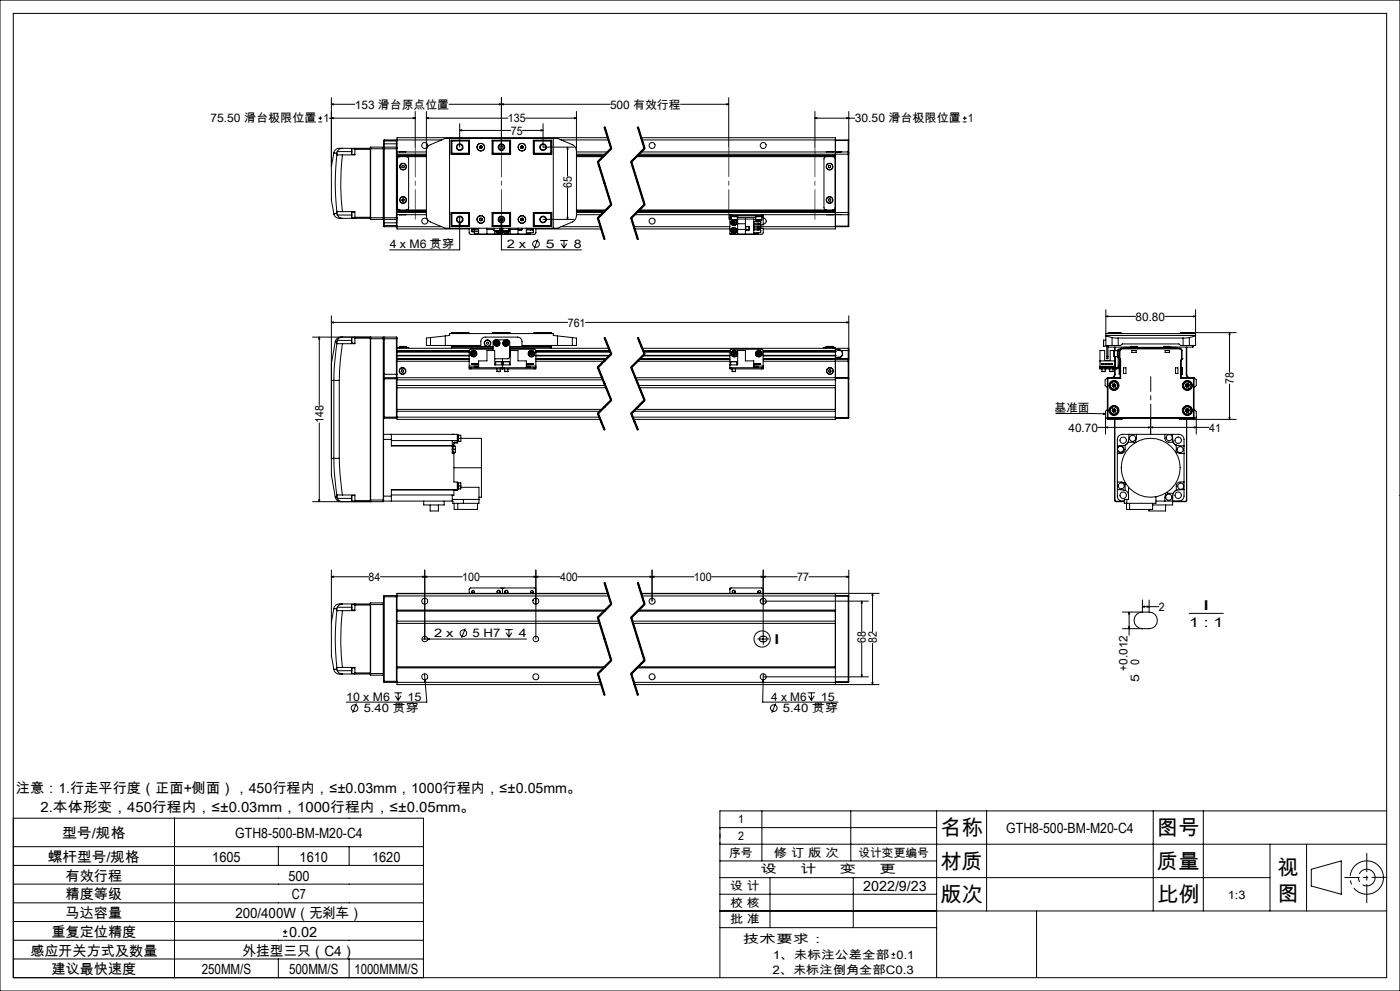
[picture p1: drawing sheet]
<svg xmlns="http://www.w3.org/2000/svg" width="420mm" height="297mm" viewBox="0 0 420 297" stroke-linecap="round" stroke-linejoin="round" font-family="sans-serif">
<g fill="none" stroke="#000" stroke-width=".3">
<path d="M0 0h420v297h-420zM4 4h412v289h-412zM95.5 36.5h1.2M95.5 35.4h1.2M96.1 34.9v1.1M98.8 35.4h25.8M99.4 35.4l.6-.1v.3zM99.4 31.3l.6-.2v.3zM99.4 29.3v20.6M99.4 31.3h7M124 35.3l.6 .1-.6 .2zM124.6 33.4v10.7"/>
<path d="M127.9 35.4l.6-.1v.3zM127.9 33.4l.1 31.6 .2 .8 1 .7 4.4 1.9h33.7l4.4-1.9 .6-.4 .6-1.4v-31.3M127.9 35.4h24.5M134.7 31.3h48.3M137.9 39.1l.6-.2v.3zM137.9 37.1v7M137.9 39.1h15.3M149.8 31.1l.6 .2-.6 .1zM150.4 31.3l.6-.2v.3zM150.4 29.3v14.8M156.8 39.1h6.1M157.7 35.4h15.2"/>
<path d="M162.3 38.9l.6 .2-.6 .1zM162.9 37.1v7h9.4M172.3 35.3l.6 .1-.6 .2zM181.2 38.1l2 6.5M181.4 38.1l2 6.4-4 4 4 12.8-4 4 2 6.5M181.5 38l1 3.2M191.2 38.1l2 6.5M191.4 38.1l2 6.4-4 4 4 12.8-4 4 2 6.5M191.5 38l2 6.4M204.2 31.3h14.4M218 31.1l.6 .2-.6 .1zM218.6 29.3v14.8"/>
<path d="M244.5 35.4l.6-.1v.3zM244.5 35.4h11.9M244.5 33.4v10.7M254 35.3l.6 .1-.6 .2zM254.6 33.4v12.3M288.9 36.5h1.1M288.9 35.4h1.1M289.4 34.9v1.1M99.4 49.9v10l.8 4.2M100.2 45.8h.1M100.2 45.8l.9 .1M100.2 45.8l-.8 4.1"/>
<path d="M101.1 46.4a75 75 0 0 0 0 17.1M101.1 46.4h1.6M101.1 45.9v.5M101.2 45.4l-.1 .5M101.2 45.4h4.3M102.7 44.4h-.3a1.84 1.84 0 0 0-2.2 1.4M102.7 46.4a73.4 73.4 0 0 0 0 17M102.7 44.4a1.66 1.66 0 0 0-1.5 1M102.7 44.4h8.4M105.5 45.4l.1 .9M105.6 44.6l-.1 .8M105.6 44.6v1.7"/>
<path d="M105.6 44.6h.9M105.6 46.3h.9M106.5 44.4v.4M106.5 44.8v1.6h-3.8M106.5 44.8h4.6M111.1 44.8v20.3M111.1 44.6h8M111.2 44.1l-.1 .7M111.2 44.1v21.7M111.2 44.1h3.8M115 44.1v21.7M115 44.1l.1 .1"/>
<path d="M115.1 44.2v21.5M115.1 43.1v1.1M115.1 42.3h4M115.1 43.1h4M115.3 44.1v21.7M115.3 41.9v2.2M115.3 44.1h3.6M115.3 41.9l-.2 1.2M115.3 41.9h3.6M115.3 44.1l-.2 .2M118.9 44.1v21.7M118.9 41.9v2.2"/>
<path d="M118.9 44.1l.2 .2M118.9 41.9l.2 .2M119.1 44.3v.3M119.1 44.6v20.7M119.1 47h8.8M119.1 45.5h8.8M119.1 46.6h8.8M119.1 41.9h13.4M119.1 46.2h8.8M119.8 45.5h.1M119.8 45.5h1.9M119.9 47l-.4 .1-.3 .5v14.7l.1 .3 .6 .3"/>
<path d="M120.6 49.7l.4-.1 .3 .2-.1 .4-.3 .1-.4-.2zM120.7 59.7l.3-.2 .3 .3-.1 .4-.4 .1-.3-.3zM121.7 45.5h.1M121.9 47l.5 .1 .2 .5v14.7l-.1 .3-.6 .3M127.9 45.2l.3-1.1 .6-.6 4.8-2h33.7l4.7 2 .6 .6 .3 1.1M134.9 41.5v26.9M135.3 45.5h.1M135.3 42h5.6v4.2h-5.6zM135.4 42.3v3.9M135.4 42.3h5.2M135.6 42.1v4M135.6 42.1h5.3"/>
<path d="M135.6 42.1l-.2 .2M135.6 46.1h5.3M140.6 42.3l.2-.2v4l-.2-.2M140.6 45.9h-5.2l.2 .2M140.6 42.3v3.6M143.9 43.9v.4M143.9 44.3l.4 .2M144.3 43.7l.3 .2M144.3 43.7l-.4 .2M144.6 44.3l-.3 .2M144.6 43.9v.4M147.6 42h5.6v4.2h-5.6z"/>
<path d="M147.6 42.1h5.6M147.6 46.1h5.6M147.9 42.3v3.6M147.9 42.3l-.2-.2v4l.2-.2M147.9 42.3h5M147.9 45.9h5M152.9 42.3l.2-.2v4l-.2-.2M152.9 42.3v3.6M156.2 44.3l.4 .2M156.2 43.9v.4M156.6 43.7l.3 .2M156.6 43.7l-.4 .2"/>
<path d="M156.9 44.3l-.3 .2M156.9 43.9v.4M160 42h5.5v4.2h-5.5zM160 42.1h5.2M160 46.1h5.2M160.3 42.3v3.6M160.3 42.3l-.2-.2v4l.2-.2M160.3 42.3h5.1M160.3 45.9h5.1l-.2 .2M165.2 42.1v4M165.2 42.1l.2 .2M165.4 42.3v3.9"/>
<path d="M165.4 45.5h.1M166 41.5v26.9M168.3 41.9h14.2M170.3 44.1v8.7M170.3 56.3v9.5M170.3 44.1l.1 .6h-.3zM172.9 47h8M172.9 45.5h9.4M172.9 46.6h8.3M172.9 46.2h8.7M172.9 46.6h8.4M179.2 48.6l4 12.8"/>
<path d="M179.5 48.4l4 12.9M182.4 41.3h-63.3v3M182.5 41.2l1 3.2zM183.2 44.4l-4 4M183.5 44.6l-4 4M189.2 48.6l4 12.8M189.5 48.4l4 12.9M190.9 47h59.7M191.2 46.6h59.4M191.3 46.6h59.3M191.7 46.2h62.8M192.3 41.3h58.3v4.9"/>
<path d="M192.3 45.5h59.3M192.5 41.9h62M193.2 44.4l-4 4M193.5 44.6l-4 4M247.9 47l-.5 .1-.2 .5v14.7l.2 .5 .5 .1M248 45.5h2M248.6 49.7l.3-.1 .3 .2v.4l-.4 .1-.3-.2zM248.6 59.7l.4-.1 .2 .3-.1 .4h-.4l-.2-.3zM249.9 47l.4 .1 .2 .5v14.7l-.2 .5-.4 .1M250.6 46.2v17.5M250.6 42.1h3.9M251.6 45.6h-1v.6"/>
<path d="M251.6 45.5h.7M251.6 45.5v.1M252.3 45.5l-.7 .1M252.3 45.5h2.2M254.5 46.2h.1M254.5 45.5v.7M254.5 45.5l.1 .2M254.5 41.9l.1 .1-.1 .1M254.5 41.9v.2M254.5 42.1v3.4M254.5 46.2v17.5M254.6 45.7v.5"/>
<path d="M254.6 46.2v17.5M100.2 64.1a2.26 2.26 0 0 0 2.5 1.3M100.2 64.1h.1M101.1 63.5v.5M101.1 64l.1 .4M101.1 64l-.9 .1M101.2 64.4v.1a1.71 1.71 0 0 0 1.5 .9M101.2 64.4h4.3M102.7 63.4l-1.6 .1M102.7 63.4h3.8v1.7M102.7 65.4h8.4M105.5 64.4l.1 .9"/>
<path d="M105.6 63.6l-.1 .8M105.6 63.6v1.7M105.6 63.6h.9M105.6 65.3h.9M106.5 65.1v.3M106.5 65.1h4.6M111.1 65.1v.3M111.1 65.4l.1 .4M111.1 65.3h8M111.2 65.8h3.8M115.1 65.7v1.1M115.1 66.8l.2 1.1"/>
<path d="M115.1 65.7l-.1 .1M115.1 67.5h4M115.1 65.6l.2 .2M115.1 66.8h4M115.3 65.8v2.1M115.3 65.8h3.6M115.3 67.9h3.6M118.9 65.8v2.1M119.1 65.3v.3M119.1 65.6v3h21.7M119.1 62.9h8.8M119.1 63.2h8.8"/>
<path d="M119.1 64.3h8.8M119.1 67.9h13.4M119.1 63.7h8.8M119.1 63.3h8.8M119.1 65.6l-.2 .2M119.1 67.8l-.2 .1M119.8 64.3h.1M119.8 64.4h1.9M121.7 64.4h.1M135.3 64.3h.1M135.3 63.7h5.6v4.2h-5.6zM135.4 63.7v3.9"/>
<path d="M135.4 67.6h5.2M135.4 67.6l.2 .2M135.6 63.8v4M135.6 67.8h5.3M135.6 63.8l-.2 .1h5.2M135.6 63.8h5.3M137.9 66.6l.2 .6h-.3zM137.9 64.9v10h-21M140.6 63.9l.2-.1v4l-.2-.2M140.6 63.9v3.7M140.8 68.4v1.4l.3 .4h19.2l.4-.3 .1-1.5M141.5 68.4v.2h2.1"/>
<path d="M141.5 68.9v.5h2.1M141.5 68.9h2.1M141.7 69.4h.4M142.3 68.6v.3a.41 .41 0 0 0-.4-.3 .41 .41 0 0 0-.4 .3M142.3 69.4v.7h1.3M143.6 68.4v1.8M143.9 65.6v.4M143.9 66l.4 .1M144.3 65.4l.3 .2M144.3 65.4l-.4 .2M144.6 66l-.3 .1M144.6 65.6v.4"/>
<path d="M146.1 68.4v1.8M146.1 68.8h2.1M147.6 63.7h5.6v4.2h-5.6zM147.6 67.8h5.6M147.6 63.8h5.6M147.9 63.9v3.7M147.9 67.8v.1M147.9 63.9l-.2-.1v4l.2-.2M147.9 67.6h5M147.9 63.9h5M148.2 69.1h.1M148.2 69.1h1.8"/>
<path d="M148.2 68.4v.7M148.4 69.1v1.1M148.6 67.8v.1M148.7 69.1a.88 .88 0 0 0 1.3 .7 .88 .88 0 0 0 .2-1.4 .89 .89 0 0 1-.2 1.5 .89 .89 0 0 1-1.3-.8zM149.2 69.1v.3M149.2 69.4l.5 .2M149.2 69.4l.3-.3 .2 .5M149.7 69.1l.4 .1M150 69.1h.1M150 68.4v.7M150 68.9l.1 .3M150 65.9h.3z"/>
<path d="M150 66l.3 .2M150.1 69.2l-.4 .4M150.1 66l.1 .1M150.3 65.9h.1M150.3 65.6h.5M150.3 65.4v.5M150.4 66.6l.2 .6h-.3zM150.4 64.9v10h24M150.5 70.2h-.3M150.7 65.5v.5M150.7 68.4v1.8M150.8 69.1h1.8"/>
<path d="M150.8 68.4v.7M151 70.2h.2M151 69.1l.2 .5zM151.5 69.1v.3M151.5 69.4l.5 .2M151.5 69.4l.4-.3 .1 .5M152 69.1l.4 .2M152.3 67.8v.1M152.4 69.1v.2M152.4 69.3l-.4 .3M152.6 69.1h.1M152.6 68.5a.9 .9 0 0 1-.1 1.3 .9 .9 0 0 1-1.3-.2"/>
<path d="M152.6 68.6a.86 .86 0 0 1-.2 1.2 .86 .86 0 0 1-1.2-.2M152.6 68.4v.7M152.9 63.9l.2-.1v4.1M152.9 63.9v3.7M152.9 67.8v.1M152.9 67.6l.2 .2M153.1 68.4v1.8M153.1 68.8h2.3M155.4 68.4v1.8M155.5 68.4v.5h1.1v-.5M156.2 66l.4 .1M156.2 65.6v.4"/>
<path d="M156.5 68.4v.5M156.6 65.4l.3 .2M156.6 65.4l-.4 .2M156.9 66l-.3 .1M156.9 65.6v.4M157.9 68.4v1.8M157.9 68.9h2.1M159.2 68.6v.3M159.2 69.7v.4h-1.3M159.2 68.9a.41 .41 0 0 1 .4-.3 .41 .41 0 0 1 .4 .3M160 69v.2M160 63.7h5.5v4.2h-5.5z"/>
<path d="M160 68.4v.2h-2.1M160 68.9v.8h-2.1M160 67.8h5.2M160 63.8h5.2M160.3 63.9v3.7M160.3 63.9l-.2-.1v4l.2-.2M160.3 67.6h5.1M160.8 68.6h19.6M161.4 71.7l-1.2 2.8M162.9 65.8h9.4M165.2 63.8v4M165.2 63.8l.2 .1h-5.1"/>
<path d="M165.4 63.7v3.9M165.4 64.3h.1M165.4 67.6l-.2 .2M168.1 72.1h2.2M168.3 73l.9 1.3M168.3 67.9h11.9M169.2 72.1v2.2M170 73l-.8 1.3M170.1 65.2h.3l-.1 .6zM172.9 62.9h8.9M172.9 63.2h8.6M172.9 64.3h7.5"/>
<path d="M172.9 63.7h8.1M172.9 63.3h8.5M179.2 65.4l2 6.4M179.5 65.3l2 6.4M183.2 61.2l-4 4M183.5 61.5l-4 4M189.2 65.4l2 6.4M189.5 65.3l2 6.4M190.1 67.9h28.9M190.4 64.3h28.6M190.4 68.6h28.6M191 63.7h63.5"/>
<path d="M191.4 63.3h59.2M191.5 63.2h59.1M191.8 62.9h58.8M193.2 61.2l-4 4M193.5 61.5l-4 4M219 64.3h.5M219 64.7h.5M219 64.7v.5M219 65.2v5h9.6l.4-.4v-1.4h-.8M219 64.3v.4M219 65.6h.4M219 65.2h.4"/>
<path d="M219.2 70.2h.3M219.3 64.7v.2h2v-.2M219.4 65.9h1.8M219.4 64.9v1M219.5 64.3v.4M219.5 64.3h9M219.5 64.7h9M219.6 66.8l.3 .4M219.7 68.9v.5M219.7 68.9l.9 .4M219.7 65.9l-.5 .9M219.7 69.4l.5 .2"/>
<path d="M219.8 65.9l-.5 .9M219.9 66.3l-.3 .5M219.9 66.3l.5 .9M219.9 67.2h.5M220.1 68.6l-.4 .3M220.1 68.6l.5 .2M220.1 68.6l.1 1M220.3 66.3h-.4M220.3 66.3l.3 .4M220.3 66.3l-.4 .9M220.5 65.9a.88 .88 0 0 1 .1 1.6 .88 .88 0 0 1-1.3-.7M220.6 65.9a.9 .9 0 0 1 0 1.6 .9 .9 0 0 1-1.4-.7"/>
<path d="M220.6 68.8v.5M220.6 68.8l-.9 .6M220.6 69.3l-.4 .3M220.6 66.7l-.2 .5M220.6 66.7l-1 .1M221.2 65.9h.1M221.2 65.6h4.9v4.6M221.2 64.9v1M221.2 65.2h5.5M221.3 65.6v4.6M221.3 67.1h2.3M221.3 68.8h2.3"/>
<path d="M223.6 65.6v4.6M223.7 67.9h1.1v1h-1.1zM224.7 67.9v1M226.1 66.4h2.1v.5h-2.1M226.1 67.2h2.1v.5h-2.1M226.1 68.1h2.1v.5h-2.1M226.1 68.9h2.1v.8h-2.1M226.1 65.7h.6M226.6 64.7v.2h2v-.2M226.7 65.9h1.8M226.7 64.9v1M227.4 68.6v.3a.41 .41 0 0 1 .4-.3 .41 .41 0 0 1 .4 .3"/>
<path d="M227.4 65.9v.5M227.4 67.7v.4M227.4 69.7v.4h-1.3M227.4 67.9h27.1M227.6 66.4h.4M228.2 66.9l-.4 .3-.4-.3v.3M228.2 66.6v.2M228.2 69v.2M228.5 64.3h.5M228.5 64.7h.5M228.5 64.3v.4M228.5 65.9h.1"/>
<path d="M228.5 64.9v1M228.5 65.2h.5M229 65.4a.9 .9 0 0 1 .9 .9 .9 .9 0 0 1-.9 .9M229 64.7v.5M229 64.3v.4M229 65.2v2.2h-.8M229 64.3h22.6M248 64.3h2M250.6 63.7v4.9h-21.6M250.6 63.7v.6h1M250.6 67.8h3.9M251.6 64.3h.7"/>
<path d="M251.6 64.3h.1M252.3 64.3h2.2M254.5 63.7h.1M254.5 63.7v.6M254.5 67.8h.1M254.5 67.8v.1M254.5 64.3v3.5M254.6 63.7v.5M254.6 64.2l-.1 .1M254.6 67.8l-.1 .1M254.6 64.2v3.6M99.4 96.6l.6-.1v.3z"/>
<path d="M99.4 94.6v42.8M99.4 96.6h70.9M135.4 99.9h5.4M135.4 99.9v.1M135.6 99.7h5l.2 .2M135.6 99.7v.3M135.6 99.7l-.2 .2M140.8 99.9v.1M147.7 99.9l.2-.2h5l.2 .2M147.7 99.9h5.4M147.7 99.9v.1M153.1 99.9v.1"/>
<path d="M160.1 99.9h5.3M160.1 99.9v.1M165.2 99.7h-4.9l-.2 .2M165.2 99.7v.3M165.2 99.7l.2 .2M165.4 99.9v.1M175.6 96.6h79M254 96.5l.6 .1-.6 .2zM254.6 94.6v12.9M331.8 100h26.9M331.8 94.8l.6-.1v.3zM331.8 92.8v10.7h1.8"/>
<path d="M331.8 94.8h8.9M332.4 99.9h4M332.4 99.9v.1M332.5 99.7h3.7M332.5 99.7v.3M332.5 99.7l-.1 .2M336.2 99.7v.3M336.2 99.7l.2 .2M336.4 99.9v.1M349.5 94.8h9.2M354 99.9h4M354 99.9v.1"/>
<path d="M354.2 99.7h16.7M354.2 99.7v.3M354.2 99.7l-.2 .2M358 99.9l-.1-.2v.3M358 99.9v.1M358.1 94.7l.6 .1-.6 .2zM358.7 92.8v10.7h-1.9M368.9 99.7l.1 .6h-.3zM368.9 99.7v11.9M93.8 101h21.2M95.8 101l.1 .6h-.3zM95.8 101v20.5"/>
<path d="M100.2 114h1.6M100.2 114v23.4M100.6 102.4l-1.2 6.6v5h.8M100.6 102.4h.5M101.1 102.9l-.8 6.6-.1 4.5M101.1 102.9l1.6 .1M101.1 102.4v.5M101.2 102l.5-.6 1-.4h-.2a1.77 1.77 0 0 0-1.9 1.4M101.2 102l-.1 .4M101.2 102h4.3M101.8 114v23.4M102.7 103l-.6 5.4-.3 5.6"/>
<path d="M105.6 101.2v1.7M105.6 101.2h.9M105.6 102.9h.9M106.5 101v.3M106.5 101.3v1.7h-3.8M106.5 101.3h4.6M111.1 101v.1M111.1 101.1v49.1M111.1 101.1v.4M111.1 101.5h8M111.1 101.5v48.4M115 101v49.4"/>
<path d="M115 101l.1 .1M115.1 101.1v12.2M115.1 113.3v36.6M115.1 113.6h4M115.1 112.2h4M115.3 101v12.2M115.3 101h3.6M115.3 113.2h3.6M115.3 113.2v12.1M115.3 113.2l-.2 .1M115.3 101l-.2 .2M118.9 101v12.2"/>
<path d="M118.9 101l.2 .5M118.9 113.2v12.1M118.9 113.2l.2 .1M119.1 112.2v1M119.1 113.2v12.5h61M119.1 113.2h61.5M119.1 113.8h61.8M119.1 115.5h62.4M119.1 116.2h62.7M119.1 104.4h28.8M119.1 105.4h21.7M119.1 106.6h21.7"/>
<path d="M119.1 105.5h21.7M119.1 106.5h21.7M119.1 105.1h21.7M119.1 107.5h21.7M119.1 107.7h21.7M119.1 105.3h21.7M119.1 108.3h21.7M119.1 101.5v10.7M119.2 104.4v-.3h3.4v.3M119.9 103.9h2M119.9 103.9v.5M120 104.1h1.8"/>
<path d="M120.5 110.9l.4-.1 .2 .3-.1 .4h-.4l-.2-.2zM121.9 103.9v.5M129.2 103.5h15.1v-1.1a1.33 1.33 0 0 1 1.3-1.4h9.7a1.33 1.33 0 0 1 1.3 1.4v1.1h15.1M129.2 101.2l-1.3 .1v2.2h1.3M129.2 101.2l5.7-.7v-.5h31.1v.5l5.7 .7M129.2 101.2v2.3M133.6 100.7v2.8M135.4 103.5v.9M135.6 103.9l-.2 .1h12.5M135.6 103.5v.4M135.6 103.9h12.3M140.8 110.2v.4h.5"/>
<path d="M140.8 110.2h.5M140.8 109.7v.5M140.8 109.7h2.8M141.3 110.6h8.9M141.3 110.2h8.9M141.3 110.2v.4M141.6 106.1l.3 .4M141.7 105.6l-.1 .5M141.7 105.6l.4 .4M142.1 106l-.5 .1M142.1 106l-.2 .5M142.1 106l.3 .4"/>
<path d="M142.2 105.5l-.5 .1M142.2 105.5l.4 .4M142.2 105.5l-.1 .5M142.4 106.4l-.5 .1M142.6 105.9l-.2 .5M142.6 105.9l-.5 .1M143.6 110.2v-2h2.5v-3.1h2.3v4.3h4.7v-4.3h2.3v3.1h2.5v2M143.6 109.8h-1.3v.2h1.3M143.6 109h-2.1l2.1 .1M147.9 104.7h-6.9l-.2 .4v4.6M147.9 105.1v-2.7l.3-.4 4.1-.2 .6 .5-.1 4.9-.4 .3h-4M148.6 102.9h.5"/>
<path d="M148.6 102.9l.2 .4M148.7 108.4h1.8M148.7 108.4v1M148.7 108.4h.1M148.8 102.4l-.2 .5M148.8 102.4l.6 .9M148.8 103.3h.6M149.1 111.3h1M149.1 110.6v.7M149.1 102.9l-.3 .4M149.3 102.4l.3 .4M149.3 102.4h-.5"/>
<path d="M149.3 102.4l-.2 .5M149.6 102.8l-.2 .5M149.6 102.8l-.5 .1M150.1 110.6v.7M150.2 110.2h1M150.2 110.6h.5M150.2 110.2v.4M150.5 108.4v1M150.7 110.6h.5M150.7 107.5v3.1M151.1 108.4h.1M151 108.4h.2"/>
<path d="M151 108.4v1M151.2 108.4h1.6M151.2 110.6h9.1M151.2 110.2h9.1M151.2 102.9h.6M151.2 110.2v.4M151.2 102.9l.3 .4M151.4 111.3h1M151.4 110.6v.7M151.5 102.4l-.3 .5M151.5 102.4l.3 .5M151.5 103.3h.5"/>
<path d="M151.8 102.9l-.3 .4M151.8 102.9l.2 .4M152 102.4l.3 .4M152 102.4h-.5M152 102.4l-.2 .5M152.3 102.8l-.3 .5M152.3 102.8l-.5 .1M152.4 110.6v.7M152.8 108.4v1M152.9 105.4v1.1M152.9 104.7h7.6l.3 .5v4.5M152.9 105.7v.6"/>
<path d="M152.9 105.8v.4M152.9 104.4h29.7M152.9 103.9h12.3M157.9 109.8h1.3v.2h-1.3M157.9 109h2.1l-2.1 .1M157.9 109.7h2.9M159 105.8v.5M159 105.8l.4 .2M159 106.3l.5 .2M159.4 105.5l-.4 .3M159.4 105.5l.4 .2M159.4 105.5v.5"/>
<path d="M159.4 106l-.4 .3M159.4 106l.1 .5M159.4 106l.5 .2M159.8 105.7l.1 .5M159.8 105.7l-.4 .3M159.9 106.2l-.4 .3M160.3 110.2h.5M160.3 110.2v.4M160.7 105.1h22.2M160.8 110.2v.4h-.5M160.8 109.7v.5M160.8 105.4h22.3"/>
<path d="M160.8 106.6h22.1M160.8 105.5h22.3M160.8 106.5h22.2M160.8 107.5h21.2M160.8 107.7h21M160.8 105.3h22.2M160.8 106.6h22M160.8 108.3h20.4M165.2 103.9l.2 .1h-12.5M165.2 103.5v.4M165.4 103.5v.9M167.3 100.7v2.8"/>
<path d="M171.7 101.2l1.2 .1v2.2h-1.2M171.7 101.2v2.3M179.2 110.2l4 9.8M179.5 110l4 9.9M181.2 101.3l2 4.9M181.4 101.2l2 4.9-4 4 4 9.8-4 4 2 4.9M181.5 101.1l1 2.5M182.5 103.6l1 2.4zM183.2 106l-4 4M183.2 119.8l-4 4M183.5 106.2l-4 4M189.2 110.2l4 9.8"/>
<path d="M189.5 110l4 9.9M190.6 113.2h63.9M190.9 113.8h59.7M191.2 101.3l2 4.9M191.2 108.3h27.8M191.4 101.2l2 4.9-4 4 4 9.8-4 4 2 4.9M191.5 101.1l2 4.9M191.6 115.5h59M191.8 107.7h27.2M191.8 116.2h58.8M192 107.5h27M192.7 104.4h61.8"/>
<path d="M192.8 106.6h26.2M192.9 106.6h26.1M192.9 105.1h26.1M193 106.5h26M193 105.4h26M193 105.3h26M193.1 105.5h25.9M193.2 106l-4 4M193.2 119.8l-4 4M193.5 106.2l-4 4M219 110.2h.5M219 109.4h2.3v-4.3h2.3v3.1h2.5v2"/>
<path d="M219.3 108.4h.1M219.2 108.4h1.8M219.2 108.4v1M219.3 108.4h1.7M219.5 110.2v.4M219.5 110.6h9M219.5 110.2h9M219.6 111.3h1M219.6 110.6v.7M219.9 106.2l.3 .3M219.9 105.7v.5M219.9 105.7l.4 .3"/>
<path d="M220.3 106l-.4 .2M220.3 106l-.1 .5M220.3 106l.4 .3M220.3 105.5l-.4 .2M220.3 105.5l.5 .3M220.3 105.5v.5M220.6 110.6v.7M220.7 106.3l-.5 .2M220.8 105.8l-.1 .5M220.8 105.8l-.5 .2M221 108.4v1M226.1 109.8h1.3v.2h-1.3"/>
<path d="M226.1 109h2.1l-2.1 .1M226.1 109.7h2.9M227.2 105.8v.5M227.2 105.8l.4 .2M227.2 106.3l.5 .2M227.6 105.5l-.4 .3M227.6 105.5l.4 .2M227.6 105.5v.5M227.6 106l-.4 .3M227.6 106l.1 .5M227.6 106l.5 .2M228 105.7l.1 .5"/>
<path d="M228 105.7l-.4 .3M228.1 106.2l-.4 .3M228.5 110.2h.5M228.5 110.2v.4M229 105.3l21.6 .1M229 109.7v-4.6l-.3-.4h-9.3l-.4 .4v5.5h.5M229 110.2v.4h-.5M229 109.7v.5M229 105.4h21.6M229 106.6h21.6M229 105.5h21.6M229 106.5h21.6"/>
<path d="M229 105.1h21.6M229 107.5h25.5M247.9 103.9h2M247.9 104.1h2.6v.3M247.9 104.1h-.7v.3M247.9 103.9v.5M247.9 104.1h1.9M248.8 110.8l.4 .1 .1 .3-.2 .3h-.4l-.1-.3zM249.9 103.9v.5M250.6 106.6h-21.6M250.6 105.1v2.6M250.6 107.7v.6h-21.6"/>
<path d="M250.6 105.4h.1M250.6 106.6h.1M250.6 107.7v.5M250.6 108.2v17.5h-60.6M250.6 113.3h3.9M250.6 107.2h1M250.6 107.1h1M250.6 108.2h3.9M250.6 104.9h1M251.6 104.8h-1v-.4v.7M251.6 104.9l.7 .2M251.6 104.8l.7 .3"/>
<path d="M251.6 104.8v.1M251.6 107.1v.1M252.3 105.1a1.09 1.09 0 0 1 .4 1.2 1.09 1.09 0 0 1-1.1 .8M252.3 105.1a1.17 1.17 0 0 1 .5 1.3 1.17 1.17 0 0 1-1.2 .8M252.3 105.1h2.2M252.3 105.1h.1M254.5 113.2v.1M254.5 113.2l.1 .1h-.1M254.5 104.4v.7M254.5 104.4l.1 .1v.6h-.1M254.5 107.5h.1M254.5 107.5v.2"/>
<path d="M254.5 108.2h.1M254.5 107.7v.5M254.5 105.1v2.4M254.5 108.2v5M254.5 113.3v11.9M254.5 107.7h-25.5M254.6 107.6l-.1 .1M254.6 107.5v.1M254.6 107.6v.6M254.6 108.2v17M330 108.2h4.5M330.1 109.8h4.3v.2h-4.3z"/>
<path d="M330.4 109l.8 .1zM330.4 110.2h-.5v.4h.5M330.4 110.6h1.4M330.4 110.2h4.6M330.4 110.2v.4M330.6 111.3h1M330.6 110.6v.7M331 103.7h.1M331 103.6v.1M331.1 101.9l-.1 1.7M331.1 101.9v1.7M331.1 103.7h.9"/>
<path d="M331.1 101.9h.7M331.1 103.6v.1M331.6 109l.5 .1zM331.6 110.6v.7M331.8 110.6h.9M331.8 110.2v.4M331.8 100.5h26.9M331.8 100.7l1.8 .5M332 106.9v.6h.4v-.6M332 106.9h.4M332 103.5v3.4M332.2 113.3h.2"/>
<path d="M332.2 113.3v11.9M332.4 113.3h3.8M332.4 103.5v3.4M332.4 113.3v11.9M332.4 103.9l.1 .1M332.4 109l.5 .1zM332.5 104h6.7M332.5 103.5v.5M332.7 110.6h2.3M332.7 110.2v.4M332.9 111.3h1M332.9 110.6v.7"/>
<path d="M333.3 109l.5 .1zM333.6 103.5h1.9M333.6 101.2l1.9 .1M333.6 101.2v2.3M333.7 115.6l.3 .5M333.8 115.1l-.1 .5M333.8 115.1l.4 .4M333.9 110.6v.7M334.2 105.1v1.8zM334.2 106.9h.1M334.2 106.9h1M334.2 115.5l.4 .5"/>
<path d="M334.2 115.5l-.2 .6M334.2 115.5l-.5 .1M334.4 112.2a1.02 1.02 0 0 1-1 1M334.4 112.2h.1M334.4 104v1.1M334.4 110.6v1.6M334.4 115l.4 .4M334.4 115l-.6 .1M334.4 115l-.2 .5M334.5 105.1h.1M334.5 106.9v3.3M334.5 112.2l-.5 1"/>
<path d="M334.5 104v1.1M334.5 110.6v1.6M334.6 116l-.6 .1M334.8 115.4l-.2 .6M334.8 115.4l-.6 .1M335 110.2v.4M335.2 105.1h-2.1v3h-1.7v-3h-1.4v5.1M335.5 105h-.3v2h.3M335.5 109.7l-.5 .5M335.5 109.7h.3M335.5 101.3h19.4M335.5 103.5h.7l.5-.4h17l.5 .4h.7"/>
<path d="M335.5 105.2h.3M335.5 101.3v2.2M335.5 105.2v4.5M335.8 110.2v2M335.8 110.2h.1M335.8 107.5l.1 .2M335.8 107.5h.1M335.8 109.7a.84 .84 0 0 1-.8 .9M335.8 105.1v-.4h-.3v.5M335.8 105.1h.2M335.8 107.5h.2M335.8 110.2h.2"/>
<path d="M335.8 112.2h.2M335.8 105.1v4.6M335.9 107.7l.1 .6M335.9 107.7l.1 .5M336 110.2h.1M336 107.5v.1M336 107.6l.2 .6M336 107.6l-.1 .1M336 110.2v2M336 105.1v2.4M336 112.1v.1M336 108.2h.2"/>
<path d="M336 113.2l.2 .1M336 113.2h-3.8l-.7 .6v1.7l.7 .7M336 108.2v5M336.2 108.2v5.1M336.5 104.4v.2M336.5 104.6l-.5 .5M336.5 104.4l-.5 .2-.2 .5M336.5 104.4h17.4M336.5 104.6h17.4M337 110.2h.8v1.7h-.8zM337.9 104.1h-.7v.3M337.9 104.1h14.6"/>
<path d="M337.9 104.1v.3M339.2 103.9h2M339.2 104l.1 .1M339.2 104h2M339.2 103.9v.2M339.5 105.1h1.4v.5h-1.4zM341.2 104v.1M341.2 103.9v.1M349.2 103.9h2M349.2 104v.1M349.2 104h2M349.2 103.9v.1"/>
<path d="M349.5 105.1h1.4v.5h-1.4zM351.2 104v.1M351.2 104h6.7M351.2 103.9v.2M352.5 104.1h.7v.3M352.5 104.1v.3M352.6 110.2h.8v1.7h-.8zM353.9 104.6l.5 .5M353.9 104.4v.2M353.9 104.4l.5 .2 .2 .5M354.2 108.2h.2M354.2 113.3h3.8"/>
<path d="M354.2 108.2v5.1M354.4 112.1v.1M354.4 113.2l-.2 .1M354.4 113.2h3.8l.7 .6v1.7l-.7 .7M354.4 108.2v5M354.4 107.6l.1 .1M354.4 107.6l-.2 .6M354.4 110.2h.1M354.4 107.5v.1M354.4 107.5h.2M354.4 105.1h.2M354.4 110.2v2"/>
<path d="M354.4 110.2h.2M354.4 112.2h.2M354.4 105.1v2.4M354.5 107.7l-.1 .6M354.5 107.7l-.1 .5M354.6 110.2v2M354.6 107.5h.1M354.6 107.5l-.1 .2M354.6 105.1v2.4M354.9 103.5h1.9M354.9 101.3v2.2M355.6 115.6l.4 .5"/>
<path d="M355.8 115.1l-.2 .5M355.8 115.1l.8 .9M355.9 112.2l.2 .7 .3 .3M355.9 112.2h.1M355.9 104v8.2M356 112.2a1.09 1.09 0 0 0 1 1M356 104v8.2M356.2 115.5l-.2 .6M356.2 115.5l-.6 .1M356.4 115l.4 .4M356.4 115l-.6 .1M356.4 115l-.2 .5"/>
<path d="M356.6 116l-.6 .1M356.8 115.4l-.2 .6M356.8 115.4l-.6 .1M356.8 101.2l-1.9 .1M356.8 101.2v2.3M357.9 103.5v.5M358 113.3h.2M358 103.5l-.1 .5M358 113.3v11.9M358.2 113.3v11.9M358.7 100.7l-1.9 .5M368.9 115.1v10.6"/>
<path d="M95.8 126.7v23.7M99.4 137.4v4.9l1.2 6.7M99.4 137.4h.8M100.2 137.4h1.6M100.2 137.4l.1 4.5 .8 6.6M101.8 137.4l.2 4.4 .7 6.5M115.1 125h4M115.1 130.2h2.3M115.1 131.7h2.3M115.1 125.2l.2 .1M115.3 125.3h3.6M117.4 131.7v2h18.5v1.9h-.2"/>
<path d="M117.4 130.2v1.5M117.4 130.2h19.8v2.6h-1M117.4 133.5h18.3M117.4 132h19.8M119.1 122.7h61.5M119.1 123.3h61M119.1 125h60.7M119.1 125.2l-.2 .1M135.7 134.7v1.2h.5M135.7 133.5v1.2M135.7 132h.1M135.7 132v1.5"/>
<path d="M135.7 130.2h.2M135.7 134.7h.9M135.7 133.4h.5M135.9 133.7h.7v1M135.9 130.2h.1M136.2 135.5v.4M136.2 133.4v.3M136.2 135.9v8.6h1v2.2M136.6 134.7v.8h-.7M137.2 131.4h7.2v8.8M137.2 132.5h-1v.9M137.2 130.3l.4 .1v2h-.4"/>
<path d="M137.3 130.3v2.1M137.6 130.5h.7v1.8h-.7M179.2 124l2 4.9M179.5 123.9l2 4.9M183.5 120.1l-4 4M189.2 124l2 4.9M189.5 123.9l2 4.9M189.8 125h60.8M190 123.3h60.6M190.6 122.7h60M193.5 120.1l-4 4M250.6 125.2h3.9"/>
<path d="M250.6 125.3h3.9M254.5 125.2v.1M254.5 125.2h.1M254.6 125.2l-.1 .1M316.8 123.9l14.8 .1M329.4 128.1h33.3M331 123.9l.6 .1-.6 .2zM331.6 125l.7 .7h4.2l.4-.4M331.6 128.1l.6-.2v.3zM332.2 125.2h.2M332.2 125.2l.2 .1M332.2 122.7l-.6 .6v6.8"/>
<path d="M332.4 125.2v.1M332.4 125.2h25.6M332.4 125.3h25.6M333.7 123.2l.3 .4M333.8 122.6l-.1 .6M333.8 122.6l.4 .4M334.2 123l.4 .4M334.2 123l-.2 .6M334.2 123l-.5 .2M334.4 125.7v24.2M334.4 122.5l-.6 .1M334.4 122.5l.4 .4"/>
<path d="M334.4 122.5l-.2 .5M334.5 125.7v24.2M334.6 123.4l-.6 .2M334.8 122.9l-.2 .5M334.8 122.9l-.6 .1M335.2 134.8v13.9a1.58 1.58 0 0 0 2.1 1.5M338.5 132.5l-1 .9v1.4a1.21 1.21 0 0 1-1.1 1.1h-1.2M338.5 132.5a3.1 3.1 0 0 1-3.1 1.2h-.2M338.5 132.5h1.7l.2 .3M338.7 130.2l-.2 2.3M340.9 130.2v1.4l-.3 .6 .2 .3M344.6 127.9l.6 .2-.6 .1z"/>
<path d="M345.2 128.1l.6-.2v.3zM345.2 125.6v4.5M349.5 130.2v1.2a1.21 1.21 0 0 0 1.1 1.1h1.4M350.6 130.2h-13.9a1.51 1.51 0 0 0-1.5 1.5v2.8M350.9 130.2h2.8a1.57 1.57 0 0 1 1.5 1.5v13.9M351.7 130.2l.3 2.3M352 132.5l.9 .9M352 132.5l.2 .4M352.5 133.2l.4 .2M352.8 135.8l.4-.2 .6 .3h1.4M352.9 133.4v1.8l-.3 .2M352.9 133.4l2.3 .3"/>
<path d="M353.6 125.3l.3 .4h17M355.6 123.2l.4 .4M355.8 122.6l-.2 .6M355.8 122.6l.8 .8M356 125.7v24.2M356.2 123l-.6 .2M356.2 123l-.2 .6M356.4 122.5l.4 .4M356.4 122.5l-.6 .1M356.4 122.5l-.2 .5M356.6 123.4l-.6 .2M356.8 122.9l-.2 .5"/>
<path d="M356.8 122.9l-.6 .1M358 125.2h.2M358 125.2v.1M358.2 125.2l-.2 .1M358.2 122.7l.7 .7v6.7M358.3 127.9l.6 .2-.6 .1zM358.9 125l-.7 .7M368.7 125.1h.3l-.1 .6zM93.8 150.4h21.2M95.6 149.8h.3l-.1 .6zM100.6 149a1.77 1.77 0 0 0 2.1 1.4l-1-.4-.5-.6M101.1 148.5v.4"/>
<path d="M101.1 148.9l.1 .5M101.1 148.9l-.5 .1M101.2 149.4h4.3M102.7 148.3l-1.6 .2M102.7 148.3h3.8v1.7M105.6 148.5v1.7M105.6 148.5h.9M105.6 150.2h.9M106.5 150v.4M106.5 150h4.6M111.1 150.2v.2M111.1 149.9v.3"/>
<path d="M111.1 149.9h4M115.1 149.9l-.1 .5M115.1 148.7h2.3M117.4 148.7v1.5M117.4 148.3l18.3 .1M127.1 150.2v1.1h6.1v-1.1M129 151.3v1.8h2.5v-1.8M135.7 150.2h.2M135.7 148.4v1.8M135.7 149.7h8M136.2 140.2h8.2M136.2 150.8v1.9h7.1v-1.9"/>
<path d="M137.2 146.7l-19.8 .2M137.2 144.6h.4v2h-.4M137.2 147h-1v1.4h-.5M137.2 146.7h-19.8v2M137.2 145.6h1.1M137.3 144.6v2M137.3 150.8v1.9M137.6 144.7h.7v.9M138.3 145.6v.9h-.7M138.3 146h5.4v4.8h-7.8v-.6h-20.8M139 149.7v1.1M144.4 140.2v8.8h-.7"/>
<path d="M334.4 149.9l.5 .5M334.4 149.9h.1M334.5 149.9l.4 .3M334.9 150.4h2.4M334.9 150.2h2.4M334.9 150.2v.2M335.2 144.5h1.5l.5 .3 .3-.2M335.2 146.7l2.3 .3M337.5 147a1.55 1.55 0 0 1 1.1 1.4M337.8 145l-.3 .2v1.8M338 150.8v1.9h7.8v-1.9M338 149.7v1.1"/>
<path d="M338.6 146v3.7h-1.3v1.1h9.5v-1.9M338.9 150.8v1.9M349.6 147.8l.2 .4-.3 .6v1.4M349.7 151.3v1.8h-5v-.4M350.1 147.6l.1 .2h1.8M351.8 150.4h3.7M351.8 150.2h3.7M351.8 149.1v2.2h-6M352 147.8l-.3 2.4M352.1 147.5l-.1 .4M352.9 147l-.9 .8M352.9 147l-.4 .1"/>
<path d="M355.2 144.5h-1.2a1.14 1.14 0 0 0-1.1 1.1v1.4M355.2 146.7l-2.3 .3M355.2 145.9v2.8a1.51 1.51 0 0 1-1.5 1.5h-6.9M355.5 150.2v.2M356 149.9l-.5 .3M356 149.9h.1M356 149.9l-.5 .5M99.4 172.9l.6-.2v.3zM99.4 170.8v15.7M99.4 172.9h11.2M114.1 172.9h24.6M115.1 178.9h4"/>
<path d="M115.3 178.5l-.2 .2v2.1M115.3 178.5v26M115.3 178.5h3.6M118.9 178.5v26M118.9 178.5l.2 .2M119.1 178.6h63.5M119.1 177.9h63.3M126.8 172.7l.6 .2-.6 .1zM127.4 170.8v20.7M127.4 172.9l.6-.2v.3zM141.5 177.3v.2M141.5 177.5h.8"/>
<path d="M141.7 177h.4M142.3 177.3v.2M149.4 177.8a.5 .5 0 0 1-.2-.7 .5 .5 0 0 1 .8 0 .5 .5 0 0 1-.2 .7M150.5 176.3h.5M150.7 176.3v1.5M151.7 177.8a.5 .5 0 0 1-.2-.7 .5 .5 0 0 1 .8 0 .5 .5 0 0 1-.2 .7M159.2 177.3v.2M159.2 177.5h.8M160 179.8l-.1 .2M160 177.3v.2M160.2 172.7l.6 .2-.6 .1zM160.8 176.7l-.5-.5h-9.1l-.5 .5-.3-.5h-9.3l-.3 .4v1.2"/>
<path d="M160.8 172.9l.6-.2v.3zM160.8 170.8v20.7M168 172.9h-24M173.3 172.9h34.9M181.2 174.7l2 6.4M181.4 174.6l2 6.5-4 4 4 12.8-4 4 2 6.4M181.5 174.6l1 3.2M182.4 177.8h-63.3v27.4h61.3M182.5 177.8l1 3.2zM191.2 174.7l2 6.4M191.4 174.6l2 6.5-4 4 4 12.8-4 4 2 6.4M191.5 174.6l2 6.4"/>
<path d="M192.4 177.9h58.2M192.6 178.6h58M195 172.7l.6 .2-.6 .1zM195.6 172.9l.6-.2v.3zM195.6 170.8v9.4M219 176.7l.4-.5h9.2l.4 .5M219.2 176.3h-.2v1.5M220 177.8a.5 .5 0 0 1-.3-.7 .5 .5 0 0 1 .8 0 .5 .5 0 0 1-.2 .7M227.4 177.3v.2M227.4 177.5h.8M228.2 179.8l-.1 .2M228.2 177.3v.2"/>
<path d="M228.4 172.7l.6 .2-.6 .1zM229 172.9l.6-.2v.3zM229 170.8v19M239.1 172.9h-25.6M242.7 172.9h11.9M250.6 177.8v27.4M250.6 178.7h3.9M250.6 178.5h3.9M254 172.7l.6 .2-.6 .1zM254.5 178.5l.1 .1-.1 .1M254.5 178.5v.2M254.5 178.7v25.6"/>
<path d="M254.6 170.8v33.5M261.8 177.8l.1 .6h-.3zM261.8 177.8v11.5M263.7 177.8h-71.4M342.7 179.8v3.6a2.49 2.49 0 0 0-2.5 2.5 2.49 2.49 0 0 0 2.5 2.5M344.7 179.8v3.6M99.4 186.5v10l.8 4.1M100.2 182.4h.1M100.2 182.4l.9 .1M100.2 182.4l-.8 4.1M101.1 182.9l1.6 .1M101.1 182.9a75 75 0 0 0 0 17.2"/>
<path d="M101.1 182.5v.4M101.2 182l-.1 .5M101.2 182h4.3M102.7 181h-.3a1.92 1.92 0 0 0-2.2 1.4M102.7 183a73.4 73.4 0 0 0 0 17M102.7 181a1.76 1.76 0 0 0-1.5 1M102.7 181h8.4M105.5 182l.1 .8M105.6 181.2l-.1 .8M105.6 181.2v1.6M105.6 182.8h.9M105.6 181.2h.9"/>
<path d="M106.5 181v.3M106.5 181.3v1.7h-3.8M106.5 181.3h4.6M111.1 181.3v20.4M111.1 181.2h4M111.2 180.7l-.1 .6M111.2 180.7v21.6M111.2 180.7h3.8M115 180.7v21.6M115 180.7l.1 .1M115.1 180.8v.4M115.1 181.2v20.7"/>
<path d="M119.1 186.8h.1M119.1 199.8h62.3M119.1 182.8h62.5M119.1 183.2h62.2M119.1 186.8h60.8M126.6 191.5h31.4M128.2 191.5l.6-.2v.4zM139.6 188.3l-1.1 2.9M151.6 188.7h2.2M151.8 189.6l.9 1.4M152.7 188.7v2.3M153.5 189.6l-.8 1.4"/>
<path d="M179.2 185.1l4 12.9M179.5 185l4 12.9M179.7 186.2h-60.6M183.2 180.9l-4 4M183.2 197.8l-4 4M183.5 181.2l-4 4M183.5 198l-4 4M189.2 185.1l4 12.9M189.5 185l4 12.9M189.7 186.2h60.9M189.9 186.8h60.7M191.3 183.2h59.3"/>
<path d="M191.5 199.8h59.1M191.6 182.8h59M193.2 180.9l-4 4M193.2 197.8l-4 4M193.5 181.2l-4 4M193.5 198l-4 4M228 190.9l.6-.2a1.18 1.18 0 0 1 1.5 .5 .81 .81 0 0 1-.8 1.1 1.22 1.22 0 0 1-1.4-.5zM228.1 191.5h1.7M229 190.7v1.6M229 180.2h31.5M258.5 180.2l.2 .6h-.3zM258.5 180.2v9.1"/>
<path d="M258.5 192.8v10M261.8 192.8v12.4M336.7 183.4h8M338.6 187.8h.3l-.2 .6zM338.7 183.4l.2 .6h-.3zM338.7 183.4v7M342.7 181.8l.6-.2v.4zM342.7 181.8h4.9M344.1 181.6l.6 .2-.6 .2zM344.7 183.4a2.49 2.49 0 0 1 2.5 2.5 2.49 2.49 0 0 1-2.5 2.5h-8M356.8 183.8h10.2M100.2 200.6a1.99 1.99 0 0 0 2.5 1.4"/>
<path d="M100.2 200.6h.1M101.1 200.1v.4M101.1 200.5l.1 .5M101.1 200.5l-.9 .1M101.2 201l.7 .8 .8 .2M101.2 201h4.3M102.7 200l-1.6 .1M102.7 200h3.8v1.7M102.7 202h8.4M105.5 201l.1 .9M105.6 200.2l-.1 .8M105.6 200.2v1.7"/>
<path d="M105.6 200.2h.9M105.6 201.9h.9M106.5 201.7v.3M106.5 201.7h4.6M106.9 210.8l-1.1 2.8M111.1 201.7l.1 .6M111.1 201.9h4M111.2 202.3h3.8M115.1 201.9v.3M115.1 202.2v2.1l.2 .2M115.1 202.2l-.1 .1M115.1 204.1h4"/>
<path d="M115.3 204.5h3.6M118.3 207.6h2.3M118.6 208.5l.9 1.4M119.1 204.5h61.1M119.1 200.2h62M119.1 204.3l-.2 .2M119.5 207.6v2.3M120.3 208.5l-.8 1.4M127.4 201.9l.1 1.8M127.5 203.7l.2 .6-.3 .1zM127.5 203.7l.6 6.7h-24.2M179.2 202l2 6.4"/>
<path d="M179.5 201.9l2 6.4M189.2 202l2 6.4M189.5 201.9l2 6.4M190.1 204.5h64.4M190.4 205.2h73.3M191.1 200.2h59.5M229 202.8h31.5M229 203.7l.1 .6h-.3zM229 201.9l-.2 8.5h22.6M232.7 210.8l-1.1 2.8M242.3 207.6h2.2M242.6 208.5l.8 1.4"/>
<path d="M243.4 207.6v2.3M244.3 208.5l-.9 1.4M250.6 204.3h3.9M254.5 204.3v.2M254.5 204.3h.1M254.6 204.3l-.1 .2M258.4 202.2h.3l-.2 .6zM261.6 204.6h.3l-.1 .6zM4 245.2h123v47.8M4 253.7h123M4 259.4h123M52.4 245.2v47.8"/>
<path d="M83.5 253.7v5.7M104.7 253.7v5.7M216 253h200M216 248h65M216 258h65M228.6 243v15M255.2 243v15M281 243v50M296 243v30M346 243v30M361 243v30M381 253v20"/>
<path d="M392 253v20M416 243h-200v50M4 265h123M4 270.6h123M4 276.2h123M84.9 279.3h1.3M85.5 278.6v1.3M216 278h65M216 273h200M216 263h165M216 268h65M231 263v15"/>
<path d="M256 263v15M311 273v20M393.4 260.5l9-2.5v10l-9-2.5zM4 281.8h123M4 287.4h123M83.5 287.4v5.6M84.9 280.6h1.3M104.7 287.4v5.6M267.4 287.2h1.2M267.4 286h1.2M268 285.5v1.1"/>
<circle cx="120.9" cy="49.9" r=".94"/>
<circle cx="120.9" cy="49.9" r="1"/>
<circle cx="120.9" cy="59.9" r=".96"/>
<circle cx="120.9" cy="59.9" r="1"/>
<circle cx="127.4" cy="43.6" r=".9"/>
<circle cx="137.9" cy="44.1" r="1.01"/>
<circle cx="137.9" cy="44.1" r=".82"/>
<circle cx="144.2" cy="44.1" r="1.16"/>
<circle cx="144.3" cy="44.1" r="1.13"/>
<circle cx="150.4" cy="44.1" r=".42"/>
<circle cx="150.4" cy="44.1" r=".84"/>
<circle cx="150.4" cy="44.1" r="1"/>
<circle cx="156.6" cy="44.1" r="1.12"/>
<circle cx="156.6" cy="44.1" r="1.16"/>
<circle cx="162.9" cy="44.1" r="1.01"/>
<circle cx="162.9" cy="44.1" r=".83"/>
<circle cx="195.6" cy="43.6" r=".89"/>
<circle cx="229" cy="43.6" r=".89"/>
<circle cx="248.9" cy="59.9" r="1"/>
<circle cx="248.9" cy="49.9" r="1"/>
<circle cx="248.9" cy="49.9" r=".95"/>
<circle cx="248.9" cy="59.9" r=".95"/>
<circle cx="127.4" cy="66.3" r=".91"/>
<circle cx="137.9" cy="65.8" r="1.01"/>
<circle cx="137.9" cy="65.8" r=".82"/>
<circle cx="144.2" cy="65.8" r="1.15"/>
<circle cx="144.3" cy="65.8" r="1.13"/>
<circle cx="150.4" cy="65.8" r=".42"/>
<circle cx="150.4" cy="65.8" r=".84"/>
<circle cx="150.4" cy="65.8" r="1"/>
<circle cx="156.6" cy="65.8" r="1.14"/>
<circle cx="156.6" cy="65.7" r="1.12"/>
<circle cx="160.8" cy="73.1" r=".99"/>
<circle cx="162.9" cy="65.8" r="1.01"/>
<circle cx="162.9" cy="65.8" r=".83"/>
<circle cx="195.6" cy="66.3" r=".9"/>
<circle cx="220.1" cy="69.1" r=".9"/>
<circle cx="220.1" cy="69.1" r=".86"/>
<circle cx="120.7" cy="111.2" r=".96"/>
<circle cx="120.7" cy="111.2" r="1"/>
<circle cx="142.1" cy="106" r=".99"/>
<circle cx="142.1" cy="106" r=".87"/>
<circle cx="142.1" cy="106" r=".91"/>
<circle cx="146.2" cy="102.9" r=".33"/>
<circle cx="146.3" cy="102.9" r=".9"/>
<circle cx="146.3" cy="102.8" r="1"/>
<circle cx="149.1" cy="102.9" r=".87"/>
<circle cx="149.1" cy="102.9" r=".9"/>
<circle cx="151.7" cy="102.9" r=".87"/>
<circle cx="151.7" cy="102.9" r=".9"/>
<circle cx="159.4" cy="106" r=".9"/>
<circle cx="159.4" cy="106" r=".99"/>
<circle cx="159.4" cy="106" r=".87"/>
<circle cx="220.3" cy="106" r=".99"/>
<circle cx="220.3" cy="106" r=".91"/>
<circle cx="220.3" cy="106" r=".87"/>
<circle cx="227.6" cy="106" r=".91"/>
<circle cx="227.6" cy="106" r=".86"/>
<circle cx="227.6" cy="106" r=".99"/>
<circle cx="249" cy="111.2" r=".95"/>
<circle cx="249" cy="111.2" r="1"/>
<circle cx="334.2" cy="115.5" r="1.32"/>
<circle cx="334.2" cy="115.5" r="1.5"/>
<circle cx="334.2" cy="115.5" r="1.14"/>
<circle cx="334.2" cy="115.5" r="1.17"/>
<circle cx="356.2" cy="115.5" r="1.33"/>
<circle cx="356.2" cy="115.5" r="1.17"/>
<circle cx="356.2" cy="115.5" r="1.13"/>
<circle cx="356.2" cy="115.5" r="1.5"/>
<circle cx="334.2" cy="123" r="1.49"/>
<circle cx="334.2" cy="123" r="1.32"/>
<circle cx="334.2" cy="123" r="1.14"/>
<circle cx="334.2" cy="123" r="1.17"/>
<circle cx="336.2" cy="134.6" r=".99"/>
<circle cx="336.2" cy="134.6" r=".93"/>
<circle cx="337" cy="131.9" r=".96"/>
<circle cx="339.8" cy="131.4" r=".92"/>
<circle cx="350.8" cy="131.1" r=".91"/>
<circle cx="353.5" cy="131.9" r=".96"/>
<circle cx="354" cy="134.7" r=".91"/>
<circle cx="356.2" cy="123" r="1.33"/>
<circle cx="356.2" cy="123" r="1.13"/>
<circle cx="356.2" cy="123" r="1.49"/>
<circle cx="336.4" cy="145.6" r=".91"/>
<circle cx="337" cy="148.4" r=".97"/>
<circle cx="345.2" cy="140.2" r="8.8"/>
<circle cx="350.6" cy="149" r=".91"/>
<circle cx="353.5" cy="148.4" r=".97"/>
<circle cx="354.2" cy="145.7" r=".93"/>
<circle cx="141.9" cy="177.4" r=".42"/>
<circle cx="149.6" cy="177.4" r=".4"/>
<circle cx="151.9" cy="177.4" r=".39"/>
<circle cx="159.6" cy="177.4" r=".42"/>
<circle cx="220.1" cy="177.4" r=".39"/>
<circle cx="227.8" cy="177.4" r=".42"/>
<circle cx="127.4" cy="191.5" r=".84"/>
<circle cx="127.4" cy="180.2" r=".91"/>
<circle cx="139" cy="189.8" r=".99"/>
<circle cx="160.7" cy="180.2" r=".9"/>
<circle cx="160.8" cy="191.5" r=".84"/>
<circle cx="195.6" cy="180.2" r=".9"/>
<circle cx="228.6" cy="191.5" r="2.43"/>
<circle cx="229" cy="180.2" r=".9"/>
<circle cx="106.4" cy="212.2" r=".98"/>
<circle cx="127.4" cy="202.8" r=".91"/>
<circle cx="160.7" cy="202.8" r=".9"/>
<circle cx="195.6" cy="202.8" r=".9"/>
<circle cx="229" cy="202.8" r=".9"/>
<circle cx="232.1" cy="212.2" r=".99"/>
</g>
<path d="M412.4 262.3a2.5 2.5 0 0 0-4.1-1.1 2.5 2.5 0 0 0 1 4.2 2.5 2.5 0 0 0 3.2-2.9l-.1-.2" fill="none" stroke="#000" stroke-width=".3" stroke-dasharray="30.5 1.3 1.3 1.3" stroke-dashoffset="24.5" stroke-linecap="butt"/>
<path d="M414.8 261.5a5 5 0 0 0-8.3-2 5 5 0 0 0 2.2 8.3 5 5 0 0 0 6.2-6l-.1-.3" fill="none" stroke="#000" stroke-width=".3" stroke-dasharray="30.5 1.3 1.3 1.3" stroke-dashoffset="16.7" stroke-linecap="butt"/>
<g fill="none" stroke="#000" stroke-width=".3" stroke-dasharray="6.3 1.3 1.3 1.3 5.1">
<path d="M181.4 38.1l2 6.4M191.4 38.1l2 6.4M183.4 44.5l-4 4M193.4 44.5l-4 4M179.4 65.3l2 6.5M183.4 61.3l-4 4M189.4 65.3l2 6.5M193.4 61.3l-4 4M181.4 101.2l2 4.9M183.4 106.1l-4 4M183.4 119.9l-4 4M191.4 101.2l2 4.9"/>
<path d="M193.4 106.1l-4 4M193.4 119.9l-4 4M179.4 123.9l2 4.9M189.4 123.9l2 4.9M181.4 174.6l2 6.5M191.4 174.6l2 6.5M183.4 181.1l-4 4M183.4 197.9l-4 4M193.4 181.1l-4 4M193.4 197.9l-4 4M179.4 201.9l2 6.4M189.4 201.9l2 6.4"/>
</g>
<path d="M179.4 48.5l4 12.8M189.4 48.5l4 12.8M179.4 185.1l4 12.8M189.4 185.1l4 12.8" fill="none" stroke="#000" stroke-width=".3" stroke-dasharray="6.3 1.3 1.3 1.3 5.1" stroke-dashoffset="4.1"/>
<path d="M179.4 110.1l4 9.8M189.4 110.1l4 9.8" fill="none" stroke="#000" stroke-width=".3" stroke-dasharray="6.3 1.3 1.3 1.3 5.1" stroke-dashoffset="5.5"/>
<path d="M345.2 125.6v-12.7M403.4 263l12.6-.1" fill="none" stroke="#000" stroke-width=".3" stroke-dasharray="30.5 1.3 1.3 1.3" stroke-dashoffset="26.1"/>
<path d="M228.1 191.5h-.8M229 192.3v.9M229 190.7v-.9M229.8 191.5h.8" fill="none" stroke="#000" stroke-width=".3" stroke-dasharray="30.5 1.3 1.3 1.3"/>
<path d="M410 255.7v14.9" fill="none" stroke="#000" stroke-width=".3" stroke-dasharray="30.5 1.3 1.3 1.3" stroke-dashoffset="25"/>
<path d="M216 248v5" fill="none" stroke="#000" stroke-width=".3" stroke-dasharray="30.5 1.3 1.3 1.3" stroke-dashoffset="29.9"/>
<path d="M124.6 65.8v-21.7M150.4 65.8v-21.7M218.6 65.8v-21.7M244.5 65.8v-21.7" fill="none" stroke="#f00" stroke-width=".3" stroke-dasharray="30.5 1.3 1.3 1.3" stroke-dashoffset="21.6"/>
<g fill="#000">
<path d="M331 123.9l.6 .1-.6 .2z"/>
<path d="M149.8 31.1l.6 .2-.6 .1zM99.4 31.3l.6-.2v.3zM254 35.3l.6 .1-.6 .2zM244.5 35.4l.6-.1v.3zM218 31.1l.6 .2-.6 .1zM150.4 31.3l.6-.2v.3zM254 172.7l.6 .2-.6 .1zM229 172.9l.6-.2v.3zM344.1 181.6l.6 .2-.6 .2zM342.7 181.8l.6-.2v.4z"/>
<path d="M170.3 44.1l.1 .6h-.3zM170.1 65.2h.3l-.1 .6z"/>
<path d="M99.4 96.6l.6-.1v.3zM254 96.5l.6 .1-.6 .2zM137.9 39.1l.6-.2v.3zM162.3 38.9l.6 .2-.6 .1zM127.9 35.4l.6-.1v.3zM172.3 35.3l.6 .1-.6 .2zM137.9 66.6l-.1 .6h.3zM150.4 66.6l-.1 .6h.3zM99.4 35.4l.6-.1v.3zM124 35.3l.6 .1-.6 .2zM127.5 203.7l-.1 .7 .3-.1zM229 203.7l-.2 .6h.3zM128.2 191.5l.6 .2v-.4zM99.4 172.9l.6-.2v.3zM126.8 172.7l.6 .2-.6 .1z"/>
<path d="M331.8 94.8l.6-.1v.3zM358.1 94.7l.6 .1-.6 .2z"/>
<path d="M95.8 101l.1 .6h-.3zM95.6 149.8h.3l-.1 .6z"/>
<path d="M345.2 128.1l.6-.2v.3zM358.3 127.9l.6 .2-.6 .1z"/>
<path d="M344.6 127.9l.6 .2-.6 .1zM331.6 128.1l.6-.2v.3z"/>
<path d="M368.7 125.1h.3l-.1 .6zM368.9 99.7l.1 .6h-.3z"/>
<path d="M127.4 172.9l.6-.2v.3zM160.2 172.7l.6 .2-.6 .1z"/>
<path d="M160.8 172.9l.6-.2v.3zM195 172.7l.6 .2-.6 .1z"/>
<path d="M195.6 172.9l.6-.2v.3zM228.4 172.7l.6 .2-.6 .1z"/>
<path d="M258.5 180.2l.2 .6h-.3zM258.4 202.2h.3l-.2 .6zM261.8 177.8l.1 .6h-.3zM261.6 204.6h.3l-.1 .6zM338.7 183.4l.2 .6h-.3zM338.6 187.8h.3l-.2 .6z"/>
</g>
<g font-size="6.3">
<text x="282.1" y="250.3">名称</text>
<text x="347.1" y="250.3">图号</text>
<text x="282.1" y="260.3">材质</text>
<text x="347.1" y="260.3">质量</text>
<text x="383.3" y="262.1">视</text>
<text x="383.3" y="269.9">图</text>
<text x="282.1" y="270.3">版次</text>
<text x="347.1" y="270.3">比例</text>
</g>
<g font-size="4.2">
<text x="4.8" y="237.6">注意：1.行走平行度（正面+侧面），450行程内，≤±0.03mm，1000行程内，≤±0.05mm。</text>
<text x="12.2" y="243.3">2.本体形变，450行程内，≤±0.03mm，1000行程内，≤±0.05mm。</text>
<text x="18.6" y="251.3">型号/规格</text>
<text x="70.6" y="251.3">GTH8-500-BM-M20-C4</text>
<text x="301.9" y="249.5">GTH8-500-BM-M20-C4</text>
<text x="14.4" y="258.3">螺杆型号/规格</text>
<text x="19.7" y="263.9">有效行程</text>
<text x="63.7" y="258.3">1605</text>
<text x="86.5" y="263.9">500</text>
<text x="89.9" y="258.3">1610</text>
<text x="111.7" y="258.3">1620</text>
<text x="19.7" y="269.5">精度等级</text>
<text x="87.6" y="269.5">C7</text>
<text x="259" y="267">2022/9/23</text>
<text x="19.7" y="275.2">马达容量</text>
<text x="70.6" y="275.2">200/400W（无刹车）</text>
<text x="15.4" y="280.8">重复定位精度</text>
<text x="86.7" y="280.8">0.02</text>
<text x="9.1" y="286.4">感应开关方式及数量</text>
<text x="72.7" y="286.4">外挂型三只（C4）</text>
<text x="15.5" y="292">建议最快速度</text>
<text x="60.5" y="292">250MM/S</text>
<text x="86.7" y="292">500MM/S</text>
<text x="106.4" y="292">1000MMM/S</text>
</g>
<g font-size="4.1">
<text x="360.9" y="182.7">I</text>
<text x="356.8" y="187.9">1 : 1</text>
<text x="232.1" y="193">I</text>
</g>
<g font-size="3.5">
<text x="106.5" y="32.5">153 滑台原点位置</text>
<text x="183" y="32.5">500 有效行程</text>
<text x="63.1" y="36.7">75.50 滑台极限位置 1</text>
<text x="152.4" y="36.7">135</text>
<text x="153.3" y="40.3">75</text>
<text x="256.5" y="36.7">30.50 滑台极限位置 1</text>
<text x="171.5" y="56.3" transform="rotate(-90 171.5 56.3)">65</text>
<text x="116.9" y="74.4">4 x M6 贯穿</text>
<text x="152" y="74.4">2 x</text>
<text x="163.8" y="74.4">5</text>
<text x="172.1" y="74.4">8</text>
<text x="170.3" y="97.9">761</text>
<text x="340.7" y="96.1">80.80</text>
<text x="370.2" y="115.1" transform="rotate(-90 370.2 115.1)">78</text>
<text x="316.3" y="123.4">基准面</text>
<text x="97.1" y="126.7" transform="rotate(-90 97.1 126.7)">148</text>
<text x="320.6" y="129.3">40.70</text>
<text x="362.7" y="129.3">41</text>
<text x="110.6" y="174.1">84</text>
<text x="138.7" y="174.1">100</text>
<text x="168" y="174.1">400</text>
<text x="208.2" y="174.1">100</text>
<text x="239.2" y="174.1">77</text>
<text x="347.7" y="183.1">2</text>
<text x="130.2" y="191">2 x</text>
<text x="141.8" y="191">5 H7</text>
<text x="155.6" y="191">4</text>
<text x="259.8" y="192.8" transform="rotate(-90 259.8 192.8)">68</text>
<text x="263" y="192.8" transform="rotate(-90 263 192.8)">82</text>
<text x="338.3" y="201" transform="rotate(-90 338.3 201)">+0.012</text>
<text x="341.8" y="199.2" transform="rotate(-90 341.8 199.2)">0</text>
<text x="103.9" y="209.9">10 x M6</text>
<text x="122.3" y="209.9">15</text>
<text x="231.4" y="209.9">4 x M6</text>
<text x="246.2" y="209.9">15</text>
<text x="341.8" y="204.5" transform="rotate(-90 341.8 204.5)">5</text>
<text x="109.1" y="213.5">5.40 贯穿</text>
<text x="234.9" y="213.5">5.40 贯穿</text>
<text x="221.4" y="246.8">1</text>
<text x="221.4" y="251.8">2</text>
<text x="218.8" y="256.8">序号</text>
<text x="232.2" y="256.8">修 订 版 次</text>
<text x="257.5" y="256.8">设计变更编号</text>
<text x="228.2" y="261.8">设</text>
<text x="240.1" y="261.8">计</text>
<text x="252" y="261.8">变</text>
<text x="263.9" y="261.8">更</text>
<text x="219.1" y="266.7">设 计</text>
<text x="368.3" y="269.3">1:3</text>
<text x="219.1" y="271.7">校 核</text>
<text x="219.1" y="276.7">批 准</text>
<text x="222.9" y="282.7">技术要求：</text>
<text x="231.8" y="287.3">1、未标注公差全部 0.1</text>
<text x="231.7" y="291.8">2、未标注倒角全部C0.3</text>
</g>
</svg>
